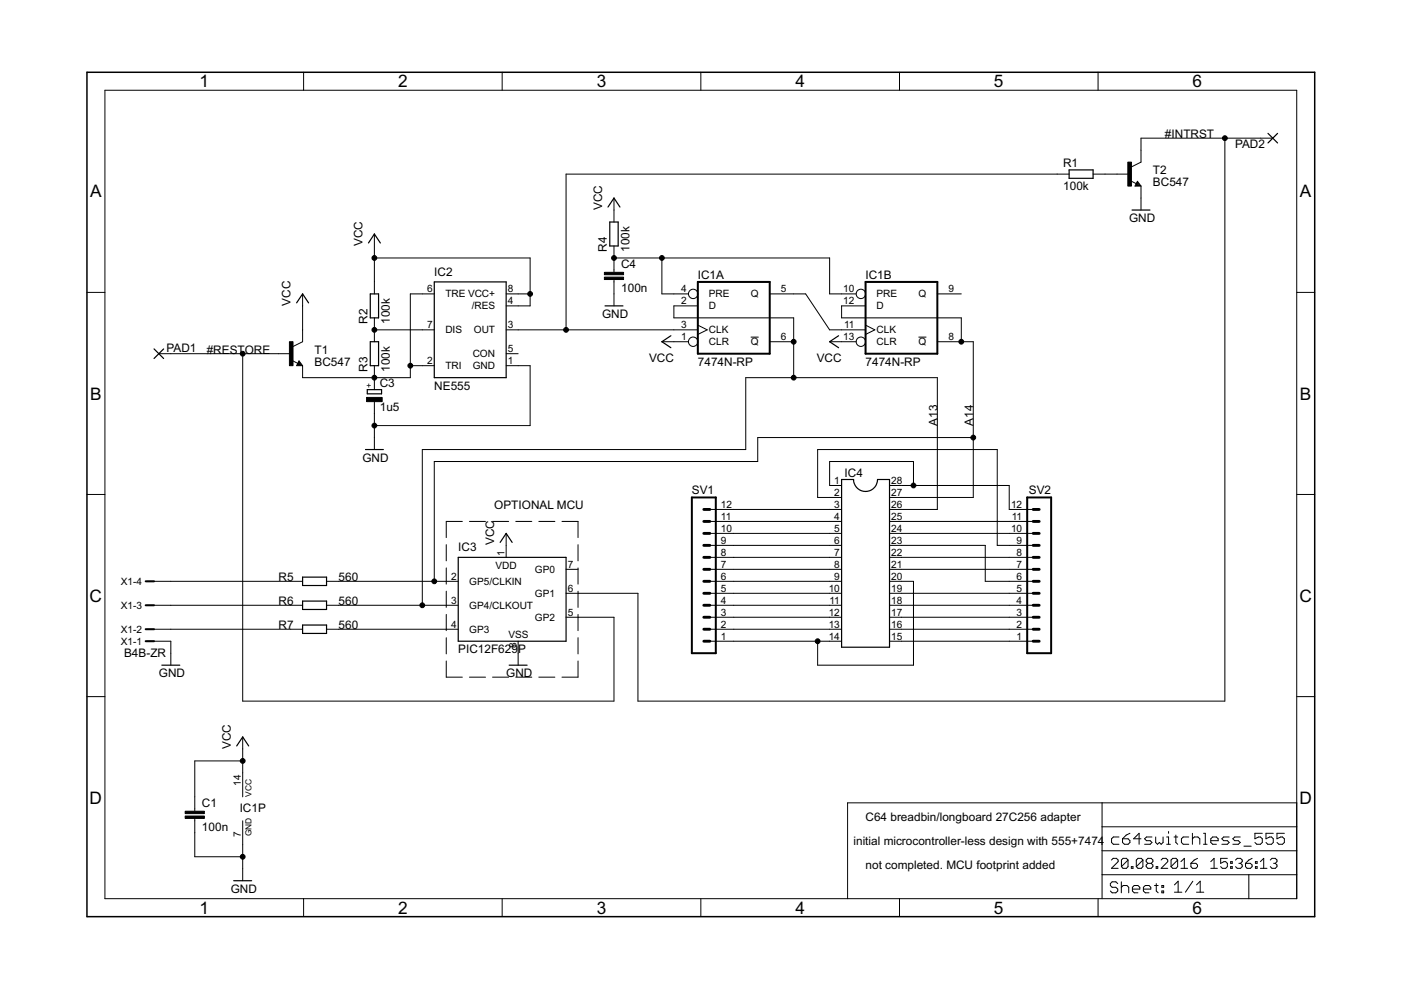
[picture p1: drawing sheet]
<svg xmlns="http://www.w3.org/2000/svg" width="297mm" height="210mm" viewBox="0 0 297 210" stroke-linecap="round" stroke-linejoin="round" font-family="sans-serif">
<g fill="none" stroke="#000" stroke-width=".21">
<path d="M22.2 19.1h252.7v171.4h-252.7zM64.4 15.3v3.8M106.5 15.3v3.8M148.6 15.3v3.8M190.7 15.3v3.8M232.8 15.3v3.8M226.7 36.9h-106.7v33M231.8 36.9h7.6M239.7 38.3l1.2 .6M241.2 38.4l.7 1.1h-1.3zM241.9 39.5v5M259.7 29.3v119.4h-124.4v-22.9h-15.3"/>
<path d="M269.9 29.3h-28v5.1l-2 1M79.4 54.7h33v10.2h-5.1M79.4 49.6v12.7M130.2 54.7h45.7v7.6h5.6M130.2 42v5.1M130.2 52.2v5.5M130.2 59.3v5.6M140.3 54.7v7.6h5.7M18.4 62h3.8M33.7 75h27.9M51.5 75v73.7h78.7v-17.8h-10.2M61.9 76.4l1.2 .6"/>
<path d="M63.4 76.5l.8 1h-1.3zM64.2 62.3v10.2l-2.1 1M79.4 69.9h12.7M79.4 67.4v5.1M79.4 77.5v5.1M87 77.5h5.1M92.1 62.3h-5.1v17.8h-22.8v-2.6M107.3 62.3h5.1M107.3 69.9h40.7M107.3 77.5h5.1v12.7h-33M107.3 75h2.6M140.3 72.5h5.7"/>
<path d="M148 64.9h-5.1v2.5h25.4v12.7M148 68.9l1.9 1-1.9 1M159.2 71.5h1.6M163.2 62.3h7.6l5.1 7.6h7.6M163.2 72.5h5.1M175.9 72.5h5.6M183.5 64.9h-5.1v2.5h25.4v5.1M183.5 68.9l2 1-2 1M194.7 71.5h1.7M198.7 62.3h5.1M198.7 72.5h7.7v33h-17.8M274.9 62h3.8"/>
<path d="M79.4 85.2v10.1M206.4 92.8h-45.7v5.1h-68.6v25.4M18.4 104.8h3.8M94.6 115.5v3.4M98 110.6h-3.4v3.4M99.5 110.6h3.4M104.4 110.6h3.4M107.3 113.1v5.1M109.3 110.6h3.5M114.2 110.6h3.4M119.1 110.6h3.5v3.4M122.6 115.5v3.4"/>
<path d="M150.5 108h27.9M150.5 110.6h27.9M150.5 113.1h27.9M150.5 115.6h27.9M150.5 118.2h27.9M178.4 102.9h-2.5v-5h17.8v5M178.4 105.5h-5v-10.2h38v20.3h7.7M188.6 115.6h20.3v7.7h10.2M188.6 102.9h25.4v5.1h5.1M188.6 108h10.1v-27.9h-40.6v15.2h-68.6v33M188.6 110.6h30.5M188.6 113.1h30.5"/>
<path d="M188.6 118.2h30.5M274.9 104.8h3.8M31.1 123.3h33.1M31.1 128.3h33.1M31.1 133.4h33.1M31.1 136h5.1v5M69.2 123.3h28M69.2 128.3h28M69.2 133.4h28M94.6 120.4v3.4M94.6 125.3v3.5M94.6 130.3v3.4"/>
<path d="M94.6 135.2v3.4M109.9 136v5M120 120.7h2.6M122.6 120.4v3.4M122.6 125.3v3.5M122.6 130.3v3.4M122.6 135.2v3.4M150.5 123.3h27.9M150.5 120.7h27.9M150.5 128.3h27.9M150.5 130.9h27.9M150.5 125.8h27.9"/>
<path d="M150.5 133.4h27.9M150.5 136h27.9M188.6 123.3h5.1v17.7h-20.3v-5M188.6 120.7h30.5M188.6 128.3h30.5M188.6 130.9h30.5M188.6 125.8h30.5M188.6 133.4h30.5M188.6 136h30.5M18.4 147.7h3.8M51.5 156.3v12.7M94.6 140.1v3.5h3.4"/>
<path d="M99.5 143.6h3.4M104.4 143.6h3.4M109.3 143.6h3.5M114.2 143.6h3.4M122.6 140.1v3.5h-3.5M274.9 147.7h3.8M41.3 173.5v8.2h10.2M51.5 161.3h-10.2v10.7M51.5 174v12.7M233.7 170.2v20.3M233.7 175.3h41.2M237.2 177.5h-1.1l-.4 .3v.8l.4 .4h1.1"/>
<path d="M238 177.8h1.2l.4 .4v.4l-.4 .4h-.8l-.4-.4zM239.6 176.7l-.8 .4-.8 .7M241.9 177.8h-1.6l1.2-1.1v2.3M244.2 177.5h-1.1l-.4 .3 .4 .4h.8l.3 .4-.3 .4h-1.2M245 177.5v1.1l.4 .4 .4-.4 .4 .4 .4-.4v-1.1M247.4 177.5h.4v1.5M247.4 179h.7M247.8 176.3v.4M248.9 177.5h.8M249.3 177.1v1.5l.4 .4M252 177.5h-1.1l-.4 .3v.8l.4 .4h1.1M252.8 177.8l.4-.3h.8l.4 .3v1.2"/>
<path d="M252.8 176.7v2.3M255.2 179h.7M255.2 176.7h.3v2.3M256.7 178.2h1.6v-.4l-.4-.3h-.8l-.4 .3v.8l.4 .4h.8M260.6 177.5h-1.2l-.3 .3 .3 .4h.8l.4 .4-.4 .4h-1.1M263 177.5h-1.2l-.4 .3 .4 .4h.8l.4 .4-.4 .4h-1.2M263.7 179.4h1.6M267.6 176.7h-1.5v1.1l.7-.3h.4l.4 .3v.8l-.4 .4h-.7l-.4-.4M270 176.7h-1.6v1.1l.8-.3h.4l.4 .3v.8l-.4 .4h-.8l-.4-.4M272.3 176.7h-1.6v1.1l.8-.3h.4l.4 .3v.8l-.4 .4h-.8l-.4-.4M274.9 170.2h-95.2v20.3M64.4 190.5v3.9"/>
<path d="M106.5 190.5v3.9M148.6 190.5v3.9M190.7 190.5v3.9M232.8 190.5v3.9M233.7 185.5h41.2M233.7 180.4h41.2M235.6 182.4l.4-.4h.7l.4 .4v.3l-1.5 1.4h1.5M237 187.3l-.4-.3h-.8l-.4 .3v.4l.4 .4h.8l.4 .4v.4l-.4 .4h-.8l-.4-.4M237.7 187v2.3M237.7 188.1l.4-.4h.8l.4 .4v1.2M239.2 182.4v1.3l-.4 .4h-.7l-.3-.4M239.2 182.4l-.4-.4h-.7l-.3 .4v1.3"/>
<path d="M239.2 182.4l-1.4 1.3M239.9 183.7h.3v.4h-.3zM240.1 188.5h1.6v-.4l-.4-.4h-.8l-.4 .4v.8l.4 .4h.8M242.3 182.4v1.3l-.3 .4h-.7l-.4-.4M242.3 182.4l-.3-.4h-.7l-.4 .4v1.3M242.3 182.4l-1.4 1.3M242.4 188.5h1.6v-.4l-.4-.4h-.8l-.4 .4v.8l.4 .4h.8M243.4 183l-.4 .4v.3l.4 .4h.7l.3-.4v-.3l-.3-.4M243.4 183l-.4-.3v-.3l.4-.4h.7l.3 .4v.3l-.3 .3M243.4 183h.7M244.8 187.7h.8M245.1 183.7h.4v.4h-.4z"/>
<path d="M245.2 187.3v1.6l.4 .4M246.2 182.4l.3-.4h.7l.4 .4v.3l-1.4 1.4h1.4M246.3 187.7h.4v.4h-.4zM246.3 188.9h.4v.4h-.4zM249 187.6l.8-.8v2.4M249 189.2h1.6M249.7 182.4v1.3l-.4 .4h-.7l-.3-.4M249.7 182.4l-.4-.4h-.7l-.3 .4v1.3M249.7 182.4l-1.4 1.3M250.4 184.1h1.4M250.4 182.7l.7-.7v2.1M252.5 183h1.1l.3 .4v.3l-.3 .4h-.8l-.3-.4z"/>
<path d="M252.9 186.8l-1.6 2.4M253.7 189.2h1.5M253.7 187.6l.8-.8v2.4M253.9 182l-.7 .4-.7 .6M256.7 184.1h1.4M256.7 182.7l.7-.7v2.1M260.2 182h-1.4v1l.7-.3h.4l.3 .3v.7l-.3 .4h-.7l-.4-.4M260.9 183.7h.4v.4h-.4zM260.9 182.7h.4v.3h-.4zM262 182.4l.3-.4h.7l.4 .4v.3l-.4 .3M262.7 183h.3M263 183l.4 .4v.3l-.4 .4h-.7l-.3-.4"/>
<path d="M264.1 183h1l.4 .4v.3l-.4 .4h-.7l-.3-.4zM264.8 185.5v5M265.5 182l-.7 .4-.7 .6M266.2 183.7h.3v.4h-.3zM266.2 182.7h.3v.3h-.3zM267.2 184.1h1.4M267.2 182.7l.7-.7v2.1M269.3 182.4l.4-.4h.7l.3 .4v.3l-.3 .3M270 183h.4M270.4 183l.3 .4v.3l-.3 .4h-.7l-.4-.4"/>
<circle cx="147" cy="72.5" r=".99"/>
<circle cx="147" cy="62.3" r=".99"/>
<circle cx="182.5" cy="62.3" r=".99"/>
<circle cx="182.5" cy="72.5" r=".99"/>
</g>
<g fill="none" stroke="#000" stroke-width=".25">
<path d="M226.7 36h5.1v1.8h-5.1zM241.2 38.9l.1 .3h-.4l.3-.5 .5 .6h-.8M268.8 28.3l2.1 2M270.9 28.3l-2.1 2M78.1 51.5l1.3-1.9 1.2 1.9M92.1 59.8h15.2v20.3h-15.2zM128.9 43.9l1.3-1.9 1.2 1.9M129.3 47.1h1.8v5.1h-1.8zM240 44.5h3.8M32.7 74l2 2M34.7 74l-2 2M62.9 64.2l1.3-1.9 1.2 1.9"/>
<path d="M63.4 77l.1 .3h-.4l.3-.5 .5 .6h-.8M78.5 62.3h1.8v5.1h-1.8zM78.5 72.5h1.8v5h-1.8zM128.3 64.9h3.8M142.2 71.2l-1.9 1.3 1.9 1.2M177.8 71.2l-1.9 1.3 1.9 1.2M77.5 95.3h3.8M77.9 82.6h3v.9h-3zM97.2 118.2h22.8v17.8h-22.8zM106 115l1.3-1.9 1.3 1.9M178.4 101.7h2.6a2.54 2.54 0 0 0 2.5 2.5 2.54 2.54 0 0 0 2.6-2.5h2.5v35.5h-10.2zM64.2 122.4h5v1.7h-5z"/>
<path d="M64.2 127.4h5v1.8h-5zM64.2 132.5h5v1.8h-5zM34.3 141h3.8M50.2 158.2l1.3-1.9 1.2 1.9M107.9 141h3.9M49.6 186.7h3.8"/>
</g>
<path d="M239.1 34.4h.8v5.1h-.8zM128.1 58.8h4.1v.5h-4.1zM128.1 57.7h4.1v.6h-4.1zM61.4 72.5h.7v5h-.7zM77.7 84.3h3.3v.9h-3.3zM39.3 173h4v.5h-4zM39.3 172h4v.5h-4z" fill="#000" stroke="#000" stroke-width=".21"/>
<path d="M148 59.8h15.2v15.2h-15.2zM183.5 59.8h15.2v15.2h-15.2zM146.7 105.5h5.1v33h-5.1zM217.8 105.5h5.1v33h-5.1zM30.9 136h1.8M30.9 133.4h1.8M30.9 128.3h1.8M30.9 123.3h1.8" fill="none" stroke="#000" stroke-width=".42"/>
<g fill="none" stroke="#000" stroke-width=".61">
<path d="M149.2 118.2h1.3M149.2 113.1h1.3M149.2 115.6h1.3M149.2 108h1.3M149.2 110.6h1.3M219.1 118.2h1.2M219.1 113.1h1.2M219.1 115.6h1.2M219.1 108h1.2M219.1 110.6h1.2M149.2 130.9h1.3M149.2 133.4h1.3"/>
<path d="M149.2 136h1.3M149.2 125.8h1.3M149.2 128.3h1.3M149.2 120.7h1.3M149.2 123.3h1.3M219.1 130.9h1.2M219.1 133.4h1.2M219.1 136h1.2M219.1 125.8h1.2M219.1 128.3h1.2M219.1 120.7h1.2M219.1 123.3h1.2"/>
</g>
<path d="M18.4 15.3h260.3v179.1h-260.3z" fill="none" stroke="#000" stroke-width=".32"/>
<g fill="#000" stroke="#000" stroke-width=".21">
<circle cx="259.7" cy="29.3" r=".51"/>
<circle cx="79.4" cy="54.7" r=".51"/>
<circle cx="130.2" cy="54.7" r=".51"/>
<circle cx="140.3" cy="54.7" r=".51"/>
<circle cx="51.5" cy="75" r=".51"/>
<circle cx="79.4" cy="69.9" r=".51"/>
<circle cx="87" cy="77.5" r=".51"/>
<circle cx="112.4" cy="62.3" r=".51"/>
<circle cx="120" cy="69.9" r=".51"/>
<circle cx="168.3" cy="72.5" r=".51"/>
<circle cx="203.8" cy="72.5" r=".51"/>
<circle cx="79.4" cy="80.1" r=".51"/>
<circle cx="79.4" cy="90.2" r=".51"/>
<circle cx="168.3" cy="80.1" r=".51"/>
<circle cx="206.4" cy="92.8" r=".51"/>
<circle cx="193.7" cy="102.9" r=".51"/>
<circle cx="89.5" cy="128.3" r=".51"/>
<circle cx="92.1" cy="123.3" r=".51"/>
<circle cx="173.4" cy="136" r=".51"/>
<circle cx="51.5" cy="161.3" r=".51"/>
<circle cx="51.5" cy="181.7" r=".51"/>
</g>
<g font-size="4.1">
<text x="42.3" y="18.5">1</text>
<text x="84.4" y="18.5">2</text>
<text x="126.5" y="18.5">3</text>
<text x="168.6" y="18.5">4</text>
<text x="210.7" y="18.5">5</text>
<text x="252.9" y="18.5">6</text>
<text x="19.1" y="41.9">A</text>
<text x="275.6" y="41.9">A</text>
<text x="19.1" y="84.7">B</text>
<text x="275.6" y="84.7">B</text>
<text x="19" y="127.6">C</text>
<text x="275.5" y="127.6">C</text>
<text x="19" y="170.4">D</text>
<text x="275.5" y="170.4">D</text>
<text x="42.3" y="193.7">1</text>
<text x="84.4" y="193.7">2</text>
<text x="126.5" y="193.7">3</text>
<text x="168.6" y="193.7">4</text>
<text x="210.7" y="193.7">5</text>
<text x="252.9" y="193.7">6</text>
</g>
<g font-size="2.8">
<text x="247" y="29.3">#INTRST</text>
<text x="225.4" y="35.4">R1</text>
<text x="261.9" y="31.4">PAD2</text>
<text x="225.4" y="40.2">100k</text>
<text x="244.5" y="39.5">BC547</text>
<text x="244.5" y="36.9">T2</text>
<text x="127.6" y="44.5" transform="rotate(-90 127.6 44.5)">VCC</text>
<text x="239.4" y="47.1">GND</text>
<text x="76.8" y="52.1" transform="rotate(-90 76.8 52.1)">VCC</text>
<text x="128.7" y="53.4" transform="rotate(-90 128.7 53.4)">R4</text>
<text x="133.5" y="53.4" transform="rotate(-90 133.5 53.4)">100k</text>
<text x="92.1" y="58.5">IC2</text>
<text x="131.7" y="56.8">C4</text>
<text x="148" y="59.1">IC1A</text>
<text x="183.5" y="59.1">IC1B</text>
<text x="61.6" y="64.8" transform="rotate(-90 61.6 64.8)">VCC</text>
<text x="131.7" y="61.9">100n</text>
<text x="77.9" y="68.7" transform="rotate(-90 77.9 68.7)">R2</text>
<text x="82.7" y="68.7" transform="rotate(-90 82.7 68.7)">100k</text>
<text x="127.6" y="67.4">GND</text>
<text x="35.3" y="74.7">PAD1</text>
<text x="43.8" y="75">#REST</text>
<text x="51.9" y="75">ORE</text>
<text x="66.7" y="77.5">BC547</text>
<text x="66.7" y="75">T1</text>
<text x="137.6" y="76.8">VCC</text>
<text x="148" y="77.5">7474N-RP</text>
<text x="173.2" y="76.8">VCC</text>
<text x="183.5" y="77.5">7474N-RP</text>
<text x="77.9" y="78.8" transform="rotate(-90 77.9 78.8)">R3</text>
<text x="80.5" y="82.1">C3</text>
<text x="82.7" y="78.8" transform="rotate(-90 82.7 78.8)">100k</text>
<text x="92.1" y="82.6">NE555</text>
<text x="80.5" y="87.2">1u5</text>
<text x="198.7" y="90.2" transform="rotate(-90 198.7 90.2)">A13</text>
<text x="206.4" y="90.2" transform="rotate(-90 206.4 90.2)">A14</text>
<text x="76.8" y="97.9">GND</text>
<text x="179.1" y="101">IC4</text>
<text x="146.7" y="104.7">SV1</text>
<text x="218.1" y="104.7">SV2</text>
<text x="104.8" y="108">OPTIONAL MCU</text>
<text x="97.2" y="116.9">IC3</text>
<text x="104.8" y="115.6" transform="rotate(-90 104.8 115.6)">VCC</text>
<text x="59.1" y="123.3">R5</text>
<text x="71.8" y="123.3">560</text>
<text x="59.1" y="128.3">R6</text>
<text x="71.8" y="128.3">560</text>
<text x="59.1" y="133.4">R7</text>
<text x="71.8" y="133.4">560</text>
<text x="26.3" y="139.2">B4B-ZR</text>
<text x="33.7" y="143.6">GND</text>
<text x="97.2" y="138.5">PIC12F629P</text>
<text x="107.3" y="143.6">GND</text>
<text x="48.9" y="158.8" transform="rotate(-90 48.9 158.8)">VCC</text>
<text x="42.8" y="171.1">C1</text>
<text x="50.8" y="172.1">IC1P</text>
<text x="42.8" y="176.2">100n</text>
<text x="181" y="179.1">initial microcontroller-less design with 555+7474</text>
<text x="183.5" y="174">C64 breadbin/longboard 27C256 adapter</text>
<text x="183.5" y="184.2">not completed. MCU footprint added</text>
<text x="48.9" y="189.3">GND</text>
</g>
<g font-size="2.4">
<text x="90.5" y="62">6</text>
<text x="94.4" y="63.1">TRE VCC+</text>
<text x="100" y="65.6">/RES</text>
<text x="107.7" y="62">8</text>
<text x="107.7" y="64.5">4</text>
<text x="144.4" y="64.5">2</text>
<text x="144.4" y="62">4</text>
<text x="150.3" y="65.6">D</text>
<text x="150.3" y="63.1">PRE</text>
<text x="159.2" y="63.1">Q</text>
<text x="165.5" y="62">5</text>
<text x="178.8" y="64.5">12</text>
<text x="178.8" y="62">10</text>
<text x="185.8" y="65.6">D</text>
<text x="185.8" y="63.1">PRE</text>
<text x="194.7" y="63.1">Q</text>
<text x="201.1" y="62">9</text>
<text x="90.5" y="69.6">7</text>
<text x="94.4" y="70.7">DIS</text>
<text x="100.5" y="70.7">OUT</text>
<text x="107.7" y="69.6">3</text>
<text x="144.4" y="69.6">3</text>
<text x="150.3" y="70.7">CLK</text>
<text x="178.9" y="69.6">11</text>
<text x="185.8" y="70.7">CLK</text>
<text x="90.5" y="77.2">2</text>
<text x="100.2" y="75.8">CON</text>
<text x="107.7" y="77.2">1</text>
<text x="107.7" y="74.6">5</text>
<text x="144.4" y="72.1">1</text>
<text x="150.3" y="73.2">CLR</text>
<text x="159.2" y="73.2">Q</text>
<text x="165.5" y="72.1">6</text>
<text x="178.8" y="72.1">13</text>
<text x="185.8" y="73.2">CLR</text>
<text x="194.7" y="73.2">Q</text>
<text x="201.1" y="72.1">8</text>
<text x="94.4" y="78.3">TRI</text>
<text x="100.2" y="78.3">GND</text>
<text x="152.8" y="107.7">12</text>
<text x="176.9" y="102.6">1</text>
<text x="176.9" y="105.1">2</text>
<text x="176.9" y="107.7">3</text>
<text x="188.9" y="107.7">26</text>
<text x="188.9" y="105.1">27</text>
<text x="188.9" y="102.6">28</text>
<text x="214.4" y="107.7">12</text>
<text x="152.8" y="112.7">10</text>
<text x="152.8" y="110.2">11</text>
<text x="176.9" y="110.2">4</text>
<text x="176.9" y="112.7">5</text>
<text x="188.9" y="112.7">24</text>
<text x="188.9" y="110.2">25</text>
<text x="214.4" y="112.7">10</text>
<text x="214.5" y="110.2">11</text>
<text x="107" y="117.8" transform="rotate(-90 107 117.8)">1</text>
<text x="152.8" y="117.8">8</text>
<text x="152.8" y="115.3">9</text>
<text x="176.9" y="115.3">6</text>
<text x="176.9" y="117.8">7</text>
<text x="188.9" y="117.8">22</text>
<text x="188.9" y="115.3">23</text>
<text x="215.5" y="117.8">8</text>
<text x="215.5" y="115.3">9</text>
<text x="25.6" y="124">X1-4</text>
<text x="95.6" y="122.9">2</text>
<text x="99.5" y="124">GP5/CLKIN</text>
<text x="105" y="120.7">VDD</text>
<text x="113.4" y="121.5">GP0</text>
<text x="120.4" y="120.4">7</text>
<text x="120.4" y="125.4">6</text>
<text x="152.8" y="125.4">5</text>
<text x="152.8" y="122.9">6</text>
<text x="152.8" y="120.4">7</text>
<text x="175.7" y="125.4">10</text>
<text x="176.9" y="120.4">8</text>
<text x="176.9" y="122.9">9</text>
<text x="188.9" y="125.4">19</text>
<text x="188.9" y="122.9">20</text>
<text x="188.9" y="120.4">21</text>
<text x="215.5" y="125.4">5</text>
<text x="215.5" y="122.9">6</text>
<text x="215.5" y="120.4">7</text>
<text x="25.6" y="129.1">X1-3</text>
<text x="95.6" y="128">3</text>
<text x="99.5" y="129.1">GP4/CLKOUT</text>
<text x="113.4" y="131.6">GP2</text>
<text x="113.4" y="126.6">GP1</text>
<text x="120.4" y="130.5">5</text>
<text x="152.8" y="130.5">3</text>
<text x="152.8" y="128">4</text>
<text x="175.7" y="130.5">12</text>
<text x="175.8" y="128">11</text>
<text x="188.9" y="130.5">17</text>
<text x="188.9" y="128">18</text>
<text x="215.5" y="130.5">3</text>
<text x="215.5" y="128">4</text>
<text x="25.6" y="136.7">X1-1</text>
<text x="25.6" y="134.2">X1-2</text>
<text x="95.6" y="133.1">4</text>
<text x="99.5" y="134.2">GP3</text>
<text x="107.8" y="135.2">VSS</text>
<text x="109.5" y="137.5" transform="rotate(-90 109.5 137.5)">8</text>
<text x="152.8" y="135.6">1</text>
<text x="152.8" y="133.1">2</text>
<text x="175.7" y="133.1">13</text>
<text x="175.7" y="135.6">14</text>
<text x="188.9" y="135.6">15</text>
<text x="188.9" y="133.1">16</text>
<text x="215.5" y="135.6">1</text>
<text x="215.5" y="133.1">2</text>
<text x="51.1" y="166.6" transform="rotate(-90 51.1 166.6)">14</text>
<text x="51.1" y="177.6" transform="rotate(-90 51.1 177.6)">7</text>
</g>
<g font-size="2">
<text x="78.8" y="82.2" transform="rotate(-90 78.8 82.2)">+</text>
<text x="53.4" y="169" transform="rotate(-90 53.4 169)">VCC</text>
<text x="53.4" y="177.3" transform="rotate(-90 53.4 177.3)">GND</text>
</g>
</svg>
